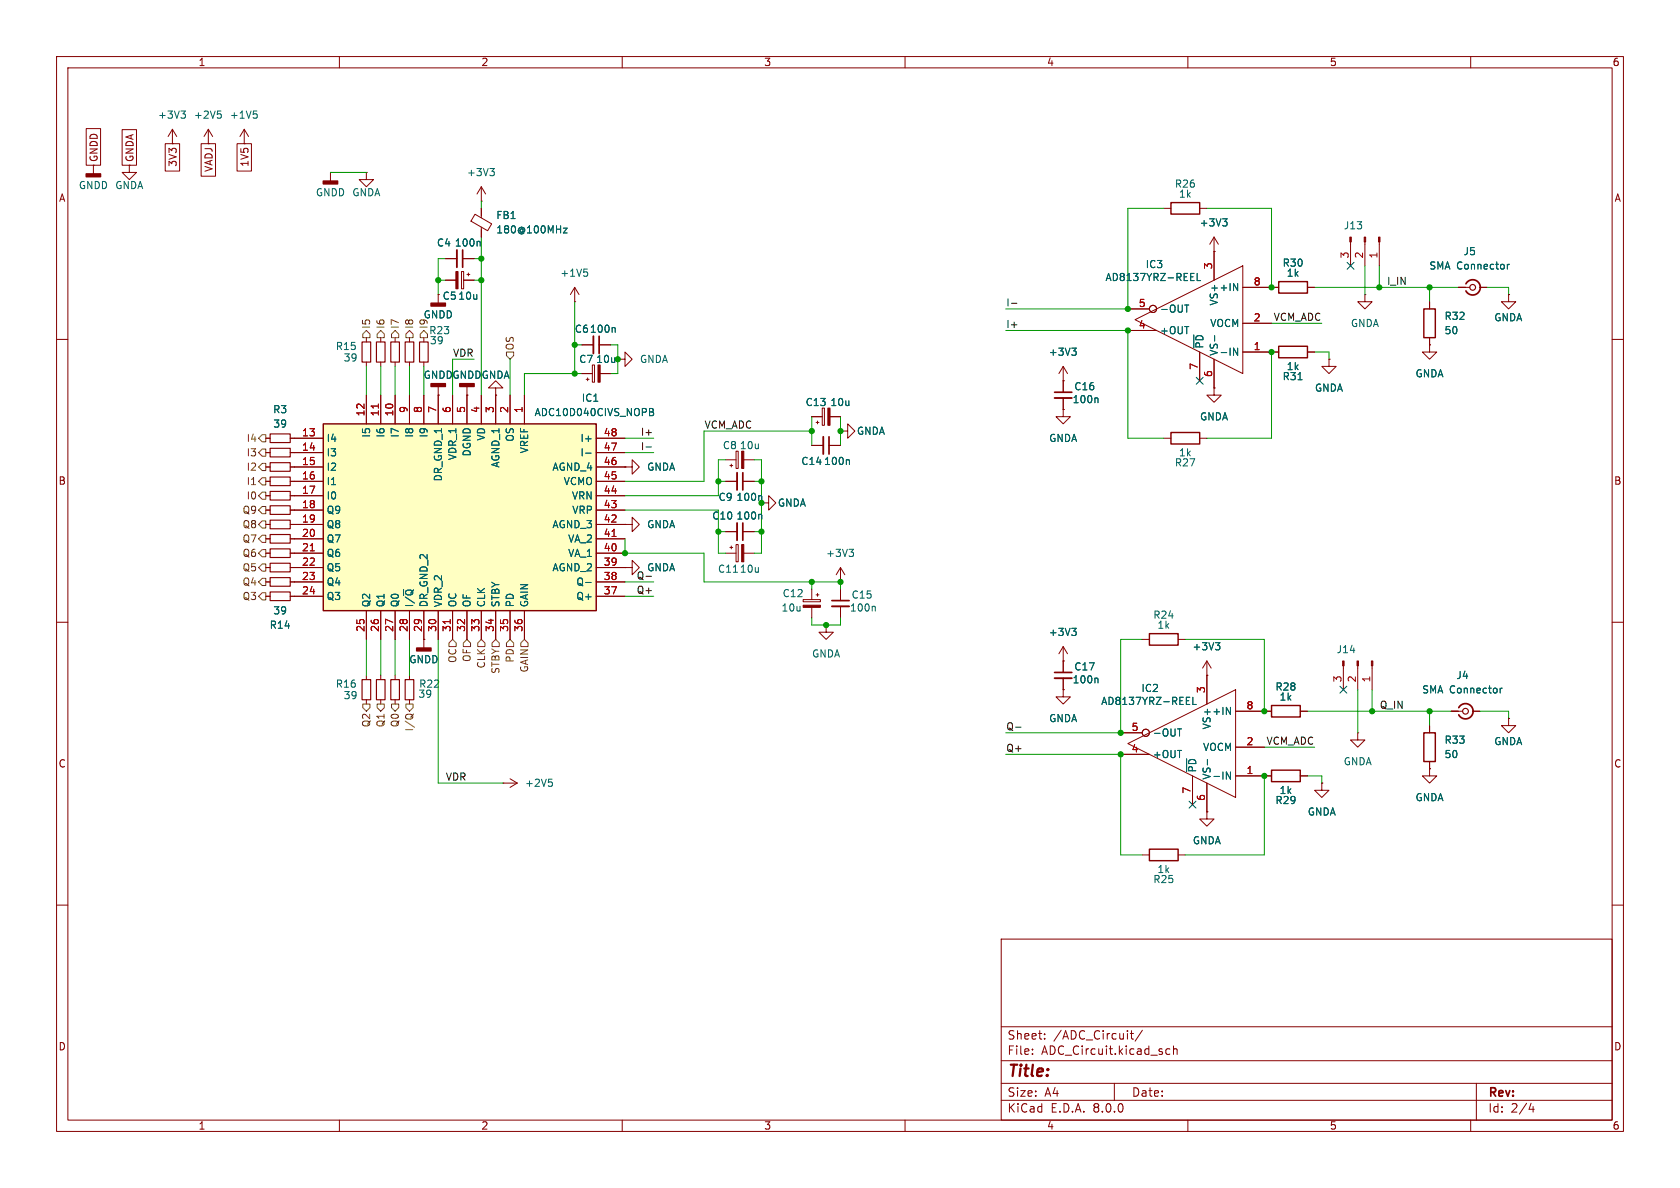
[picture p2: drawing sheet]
<svg xmlns="http://www.w3.org/2000/svg" width="297mm" height="210mm" viewBox="0 0 297 210" stroke-linecap="round" stroke-linejoin="round" font-family="sans-serif">
<g fill="none" stroke="#840000" stroke-width=".18">
<path d="M10 10h277v190h-277zM12 12h273v186h-273zM60 10v2M110 10v2M160 10v2M210 10v2M260 10v2M205.7 36.8h1.3M212.1 36.8h1.3M10 60h2M214.6 44.5h.1M214.6 41.9l-.7 1.3"/>
<path d="M214.6 41.9v2.6M214.6 41.9l.8 1.3M224.8 50.8h1.3M231.1 50.8h1.3M285 60h2M188 72.4v1.3h1.2l-1.2 1.2-1.3-1.2h1.3M188 72.4h.1M188 67.3h.1M188 64.8v4.5M188 70.4v2M188 64.8l-.8 1.2M188 64.8l.7 1.2"/>
<path d="M224.8 62.2h1.3M231.1 62.2h1.3M234.9 63.5v1.3h1.3l-1.3 1.2-1.2-1.2h1.2M234.9 63.5h.1M252.7 61v1.2h1.3l-1.3 1.3-1.2-1.3h1.2M252.7 61h.1M47 85.1h.8M47 87.6h.8M51.3 85.1h.8M51.3 87.6h.8M128.3 97.8h1.8M128.3 94h2"/>
<path d="M129 96.8h.5M129.3 96.5v.5M130.1 96.3h.4v3h-.4zM131.3 94h2M131.5 97.8h1.8M10 110h2M47 105.4h.8M47 102.9h.8M47 100.3h.8M51.3 105.4h.8M51.3 102.9h.8M51.3 100.3h.8"/>
<path d="M110.5 100.3h1.3v-1.2l1.2 1.2-1.2 1.3v-1.3M110.5 100.3h.1M148.6 102.9h.1M148.6 100.3v2.6M148.6 104.1v2.1M148.6 107.2v2M148.6 100.3l-.8 1.3M148.6 100.3l.8 1.3M188 116.8h.1M188 114.3l-.8 1.3M188 114.3v4.6M188 119.9v2"/>
<path d="M188 114.3l.7 1.3M201.9 113h1.3M208.3 113h1.2M213.4 119.4h.1M213.4 116.8l-.8 1.3M213.4 116.8v7.7M213.4 116.8l.7 1.3M285 110h2M188 121.9v1.3h1.2l-1.2 1.3-1.3-1.3h1.3M188 121.9h.1M198.1 133.4h5.1M198.1 129.5h3.8"/>
<path d="M199.4 131.4l19-9.5v19.1zM210.8 137.2v5M213.4 138.4v5.1M218.4 125.7h5.1M218.4 137.2h6.4M218.4 132.1h5.1M229.9 137.2h1.2M233.7 138.4v1.3h1.2l-1.2 1.3-1.3-1.3h1.3M233.7 138.4h.1M240 129.5v1.3h1.3l-1.3 1.3-1.2-1.3h1.2M240 129.5h.1M256.5 125.7h2.1"/>
<path d="M260.3 125.7h1.3M266.7 127v1.3h1.3l-1.3 1.2-1.3-1.2h1.3M266.7 127h.1M10 160h2M201.9 151.1h1.3M208.3 151.1h1.2M213.4 143.5v1.3h1.2l-1.2 1.3-1.3-1.3h1.3M213.4 143.5h.1M285 160h2M177 166h108v32h-108zM60 198v2M110 198v2"/>
<path d="M160 198v2M177 194.5h108M177 191.5h108M177 187.5h108M177 181.5h108M182.5 186.3v.1M182.5 185.5v.1M184.7 183.6v.1M184.7 182.8v.1M197 191.5v3M199.8 182.7h.6M200 182.2v1.3l.4 .2"/>
<path d="M202 182.1l-1.3 2M206.8 185.5l-.4-.1-.3 .3v.4l.1 .2h.6M207.5 185.5l.2-.1 .3 .1 .1 .9M207.5 184.9v1.5M210 198v2M260 198v2M261 191.5v6.5M270.7 195l-.4 1.1h.9M271 195.6v1"/>
<circle cx="202.6" cy="129.5" r=".63"/>
</g>
<path d="M207 35.8h5.1v2h-5.1zM226.1 49.8h5v2h-5zM226.1 61.2h5v2h-5zM203.2 112h5.1v2h-5.1zM224.8 136.1h5.1v2.1h-5.1zM203.2 150.1h5.1v2h-5.1z" fill="none" stroke="#840000" stroke-width=".25"/>
<g fill="none" stroke="#006464" stroke-width=".18">
<path d="M216.1 38.7h.8l-.4 .5M216.7 39.2l.2 .2v.3l-.2 .2M189.5 61.5h.8l-.5 .5M190 62l.3 .3v.3l-.3 .2M193.9 70.3l.2 .2v.7M229.5 67.1h.7M134.5 90.9l.2 .2v.7M150.1 97.1h.8l-.4 .5M150.6 97.6l.3 .2v.3l-.3 .3M129.7 101.2h.7M154.6 107.2l.1 .2v.6M189.5 111.1h.8l-.5 .5"/>
<path d="M190 111.6l.3 .2v.3l-.3 .2M193.9 119.9l.2 .2v.6M214.9 113.6h.8l-.5 .5M215.4 114.1l.3 .2v.3l-.3 .3M208.2 128.8h.7M209.7 124.5h.6M209.7 123.3h.6M209.8 134.1v2.3M210.9 123.3v1.2h.6M213.5 134.3v.9M216.8 136.5l.7 1.2v-1.2M216.8 125l.7 1.3v-1.3"/>
<path d="M265.2 121.7v.8M265.6 121.7l-.4 .2"/>
</g>
<g fill="none" stroke="#840000" stroke-width=".2">
<path d="M47.8 99.6h3.5v1.5h-3.5zM47.8 84.3h3.5v1.6h-3.5zM47.8 86.9h3.5v1.5h-3.5zM47.8 104.6h3.5v1.6h-3.5zM47.8 102.1h3.5v1.5h-3.5z"/>
<circle cx="259.1" cy="125.7" r=".51"/>
</g>
<path d="M131.1 96.3h.4v3h-.4z" fill="#840000" stroke="#840000" stroke-width=".18"/>
<path d="M186.4 69.3h3.1M131.3 92.5v3M147.1 106.2h3M186.4 118.9h3.1M257.9 125.1a1.35 1.35 0 0 1 2-.4 1.35 1.35 0 0 1 0 2.1 1.35 1.35 0 0 1-2-.4" fill="none" stroke="#840000" stroke-width=".3"/>
<path d="M186.4 70.4h3.1M130.3 92.5v3M147.1 107.2h3M186.4 119.9h3.1" fill="none" stroke="#840000" stroke-width=".33"/>
<path d="M57.1 74.9h48.3v33.1h-48.3z" fill="#ffffc2"/>
<path d="M251.7 54.6h2v5.1h-2zM57.1 74.9h48.3v33.1h-48.3zM207 76.5h5.1v2h-5.1zM224.8 124.7h5.1v2h-5.1zM251.7 129.5h2v5.1h-2z" fill="none" stroke="#840000" stroke-width=".25"/>
<g fill="none" stroke="#840000" stroke-width=".18">
<path d="M15.2 22.7h2.6v6.5h-2.6zM16.5 29.2v1.5M21.6 22.9h2.5v6.3h-2.5zM22.9 29.2v1.3h1.2l-1.2 1.3-1.3-1.3h1.3M29.2 25.4h2.6v4.8h-2.6zM30.5 25.4h.1M30.5 22.9l-.8 1.2M30.5 22.9v2.5M30.5 22.9l.7 1.2M35.6 25.4h2.5v5.7h-2.5zM36.8 25.4h.1M36.8 22.9l-.7 1.2"/>
<path d="M36.8 22.9v2.5M36.8 22.9l.8 1.2M41.9 25.4h2.6v4.8h-2.6zM43.2 25.4h.1M43.2 22.9l-.8 1.2M43.2 22.9v2.5M43.2 22.9l.7 1.2M58.4 30.5h.1M58.4 30.5v1.5M64.8 30.5v1.3h1.2l-1.2 1.2-1.3-1.2h1.3M64.8 30.5h.1M84 37.9l2.9 1.7-.7 1.2-2.9-1.7z"/>
<path d="M85.1 35.6h.1M85.1 33v2.6M85.1 36.8v1.7M85.1 33l-.8 1.3M85.1 33l.8 1.3M64.8 59.7v.8M67.3 59.7v.8M69.8 59.7v.8M72.4 59.7v.8M74.9 59.7v.8M77.5 52.1h.1M77.5 52.1v1.5"/>
<path d="M78.7 49.5h1.9M78.7 45.7h2.1M81.6 48h.4v3.1h-.4zM81.8 45.7h2M82 49.5h1.8M82.5 48.5h.6M82.8 48.3v.5M85.1 40.2v1.7M101.6 53.3h.1M101.6 50.8l-.8 1.3M101.6 50.8v2.5M101.6 50.8l.8 1.3"/>
<path d="M199.4 58.4h5.1M199.4 54.6h3.8M200.7 56.5l19-9.5v19zM214.6 44.5h.1M214.6 44.5v5M219.7 57.2h5.1M219.7 50.8h6.4M231.1 50.8h1.3M238.8 42.8v4.2M241.3 52.1v1.2h1.3l-1.3 1.3-1.3-1.3h1.3M241.3 52.1h.1M241.3 42.8v4.2"/>
<path d="M243.8 42.8v4.2M252.7 53.3v1.3M252.7 59.7v1.3M257.8 50.8h2M261.6 50.8h1.3M266.7 52.1v1.2h1.3l-1.3 1.3-1.3-1.3h1.3M266.7 52.1h.1M47 77.5h.8M51.3 77.5h5.8M64.8 64v.8M64.8 69.9v5M67.3 64v.8"/>
<path d="M67.3 69.9v5M69.8 64v.8M69.8 69.9v5M72.4 64v.8M72.4 69.9v5M74.9 64v.8M74.9 69.9v5M77.5 69.9h.1M77.5 68.3v6.6M80 69.9v5M82.5 69.9h.1M82.5 68.3v6.6"/>
<path d="M85.1 69.9v5M87.6 68.6h1.3l-1.3-1.3-1.2 1.3h1.2v1.3M87.6 69.9h.1M87.6 69.9v5M90.2 69.9v5M92.7 69.9v5M102.9 61h2M102.9 66h1.8M103.6 67.1h.5M103.9 66.8v.5M104.7 64.5h.4v3.1h-.4zM105.4 77.5h5.1"/>
<path d="M105.9 61h2M106.1 66h1.8M109.2 63.5h1.3v-1.3l1.3 1.3-1.3 1.3v-1.3M109.2 63.5h.1M130.1 79.8h.4v3h-.4zM143.5 78.7h2M143.5 73.7h1.9M144.3 74.7h.5M144.5 74.4v.5M145.4 72.1h.3v3.1h-.3zM146.6 78.7h2M146.7 73.7h1.9"/>
<path d="M148.6 76.2h1.3v-1.3l1.2 1.3-1.2 1.3v-1.3M148.6 76.2h.1M188 72.4h.1M188 67.3h.1M188 67.3v2M188 70.4v2M205.7 77.5h1.3M212.1 77.5h1.3M212.1 62.2v5.1M214.6 68.6v1.3h1.3l-1.3 1.2-1.2-1.2h1.2M214.6 68.6h.1M214.6 63.5v5.1"/>
<path d="M219.7 62.2h6.4M231.1 62.2h1.3M234.9 63.5h.1M252.7 61h.1M47 80h.8M47 82.6h.8M47 85.1h.8M47 87.6h.8M47 90.2h.8M47 92.7h.8M47 95.3h.8M47 97.8h.8"/>
<path d="M51.3 80h5.8M51.3 82.6h5.8M51.3 85.1h5.8M51.3 87.6h5.8M51.3 90.2h5.8M51.3 92.7h5.8M51.3 95.3h5.8M51.3 97.8h5.8M105.4 80h5.1M105.4 82.6h5.1M105.4 85.1h5.1M105.4 87.6h5.1"/>
<path d="M105.4 90.2h5.1M105.4 92.7h5.1M105.4 95.3h5.1M105.4 97.8h5.1M110.5 82.6h1.3v-1.3l1.2 1.3-1.2 1.2v-1.2M110.5 82.6h.1M110.5 92.7h1.3v-1.3l1.2 1.3-1.2 1.3v-1.3M110.5 92.7h.1M128.3 85.1h2M128.3 81.3h1.8M128.3 94h2M129 82.3h.5"/>
<path d="M129.3 82v.6M131.3 85.1h2M131.3 94h2M131.5 81.3h1.8M134.6 88.9h1.3v-1.3l1.3 1.3-1.3 1.3v-1.3M134.6 88.9h.1M47 100.3h.8M47 102.9h.8M47 105.4h.8M51.3 100.3h5.8M51.3 102.9h5.8M51.3 105.4h5.8"/>
<path d="M64.8 108v5M64.8 119.4v.7M67.3 108v5M67.3 119.4v.7M69.8 108v5M69.8 119.4v.7M72.4 108v5M72.4 119.4v.7M74.9 113h.1M74.9 108v6.6M77.5 108v5M80 108v5"/>
<path d="M82.5 108v5M85.1 108v5M87.6 108v5M90.2 108v5M92.7 108v5M105.4 100.3h5.1M105.4 102.9h5.1M105.4 105.4h5.1M110.5 100.3h.1M142 106h3v.4h-3zM143.5 104.1v1.9M143.5 107.4v1.8"/>
<path d="M144.3 105.2h.5M144.5 104.9v.5M146 110.5v1.3h1.3l-1.3 1.2-1.2-1.2h1.2M146 110.5h.1M188 116.8h.1M188 116.8v2.1M188 119.9v2M213.4 119.4h.1M213.4 119.4v5.1M237.5 117.7v4.2M240 117.7v4.2M242.6 117.7v4.2"/>
<path d="M64.8 123.7v.8M67.3 123.7v.8M69.8 123.7v.8M72.4 123.7v.8M88.9 138.4h.1M88.9 138.4h2.5M90.2 137.7l1.2 .7M91.4 138.4l-1.2 .8M188 121.9h.1M198.1 133.4h5.1M198.1 129.5h3.8M210.8 137.2v5"/>
<path d="M213.4 138.4v5.1M218.4 125.7h6.4M218.4 137.2h6.4M218.4 132.1h5.1M229.9 125.7h1.2M229.9 137.2h1.2M233.7 138.4h.1M252.7 135.9v1.3h1.3l-1.3 1.2-1.2-1.2h1.2M252.7 135.9h.1M252.7 128.3v1.2M252.7 134.6v1.3M256.5 125.7h1.3"/>
<path d="M260.3 125.7h1.3M266.7 127h.1M213.4 143.5h.1"/>
<circle cx="203.8" cy="54.6" r=".63"/>
<circle cx="202.6" cy="129.5" r=".63"/>
</g>
<path d="M66.9 71.4v.7M54.9 97.4h.7M108.2 94.8h.7M79.6 109.5v.7" fill="none" stroke="#a90000" stroke-width=".18"/>
<g fill="none" stroke="#006464" stroke-width=".18">
<path d="M32 19.6h.8l-.4 .5M38.5 19.6h.6M44.8 19.6h.6M32.5 20.1l.3 .3v.3l-.3 .2M38.9 20.1l.2 .3v.3l-.2 .2M45.2 20.1l.3 .3v.3l-.3 .2M86.6 29.8h.8l-.4 .5M87.1 30.3l.3 .2v.3l-.3 .3M216.1 38.7h.8l-.4 .5M216.7 39.2l.2 .2v.3l-.2 .2M84.7 42.7l.2 .1v.7M99.6 40.3h.7l-.7 .9h.7"/>
<path d="M103.2 47.6h.6M103.7 48.1l.2 .2v.3l-.2 .2M108.6 57.9l.2 .2v.6M209.4 53.9h.8M210.5 49.6h.6M210.5 48.3h.6M211 59.2v2.3M211.6 48.3v1.3h.6M214.7 59.3v1M218.1 50.1l.7 1.3v-1.3M266.5 46.7v.9M266.8 46.7l-.3 .3"/>
<path d="M114.8 72.2l.6 .1 .1 .3-.2 .2M114.8 72.8h.5M115.3 72.8l.3 .3-.1 .3-.7 .1M189.5 61.5h.8l-.5 .5M190 62l.3 .3v.3l-.3 .2M193.9 70.3l.2 .2v.7M218.1 61.5l.7 1.3v-1.3M229.5 67.1h.7M103.5 80.1h1M134.5 87.6l.2 .2v.7M134.5 90.9l.2 .2v.7M150 81.3l.2 .1v.7"/>
<path d="M103.5 103h1M189.5 111.1h.8l-.5 .5M190 111.6l.3 .2v.3l-.3 .2M193.9 119.9l.2 .2v.6M214.9 113.6h.8l-.5 .5M215.4 114.1l.3 .2v.3l-.3 .3M97 137.7h.6M97.4 138.2l.3 .3v.3l-.3 .2M208.2 128.8h.7M209.7 124.5h.6M209.7 123.3h.6M209.8 134.1v2.3"/>
<path d="M210.9 123.3v1.2h.6M213.5 134.3v.9M216.8 136.5l.7 1.2v-1.2M216.8 125l.7 1.3v-1.3M265.2 121.7v.8M265.6 121.7l-.4 .2"/>
</g>
<g fill="#840000" stroke="#840000" stroke-width=".18">
<path d="M238.6 41.9h.3v.9h-.3z"/>
<path d="M241.2 41.9h.2v.9h-.2z"/>
<path d="M243.7 41.9h.3v.9h-.3z"/>
<path d="M237.4 116.8h.2v.9h-.2z"/>
<path d="M239.9 116.8h.3v.9h-.3z"/>
<path d="M242.4 116.8h.3v.9h-.3z"/>
<path d="M142 107h3v.4h-3z"/>
<path d="M146.4 72.1h.3v3.1h-.3z"/>
<path d="M131.1 79.8h.4v3h-.4z"/>
<path d="M80.6 48h.4v3.1h-.4z"/>
<path d="M105.7 64.5h.4v3.1h-.4z"/>
</g>
<g fill="none" stroke="#840000" stroke-width=".2">
<path d="M47.8 76.7h3.5v1.5h-3.5zM47.8 79.2h3.5v1.6h-3.5zM64 60.5h1.5v3.5h-1.5zM66.5 60.5h1.6v3.5h-1.6zM69.1 60.5h1.5v3.5h-1.5zM71.6 60.5h1.6v3.5h-1.6zM74.2 60.5h1.5v3.5h-1.5zM47.8 89.4h3.5v1.5h-3.5zM47.8 94.5h3.5v1.5h-3.5zM47.8 97h3.5v1.6h-3.5zM47.8 91.9h3.5v1.6h-3.5zM47.8 81.8h3.5v1.5h-3.5z"/>
<path d="M64 120.1h1.5v3.6h-1.5zM66.5 120.1h1.6v3.6h-1.6zM69.1 120.1h1.5v3.6h-1.5zM71.6 120.1h1.6v3.6h-1.6z"/>
<circle cx="260.3" cy="50.8" r=".51"/>
</g>
<path d="M80.8 44.2v3M104.9 59.4v3.1M145.5 77.2v3.1M130.3 83.6v3" fill="none" stroke="#840000" stroke-width=".33"/>
<path d="M81.8 44.2v3M105.9 59.4v3.1M259.2 50.2a1.35 1.35 0 0 1 2-.4 1.35 1.35 0 0 1 0 2 1.35 1.35 0 0 1-2-.4M146.6 77.2v3.1M131.3 83.6v3" fill="none" stroke="#840000" stroke-width=".3"/>
<g fill="#840000" stroke="#840000" stroke-width=".25">
<path d="M76.2 67.8h2.5v.5h-2.5z"/>
<path d="M81.3 67.8h2.5v.5h-2.5z"/>
<path d="M57.1 32h2.6v.5h-2.6z"/>
<path d="M76.2 53.6h2.5v.5h-2.5z"/>
<path d="M15.2 30.7h2.6v.5h-2.6z"/>
<path d="M73.7 114.6h2.5v.5h-2.5z"/>
</g>
<g fill="none" stroke="#725600" stroke-width=".18">
<path d="M64.1 59.1l.7-.7 .6 .7v.6h-1.3zM67.3 58.4l.6 .7v.6h-1.2v-.6zM69.8 58.4l.7 .7v.6h-1.3v-.6zM72.4 58.4l.6 .7v.6h-1.2v-.6zM74.9 58.4l.7 .7v.6h-1.3v-.6zM46.4 76.8h.6v1.3h-.6l-.7-.6zM46.4 79.4h.6v1.2h-.6l-.7-.6zM89.5 62.2h1.3v.7l-.6 .6-.7-.6zM45.7 92.7l.7-.6h.6v1.2h-.6zM46.4 97.2h.6v1.2h-.6l-.7-.6zM46.4 94.6h.6v1.3h-.6l-.7-.6zM46.4 81.9h.6v1.3h-.6l-.7-.6z"/>
<path d="M46.4 99.7h.6v1.3h-.6l-.7-.7zM46.4 84.5h.6v1.2h-.6l-.7-.6zM46.4 87h.6v1.3h-.6l-.7-.7zM46.4 89.5h.6v1.3h-.6l-.7-.6zM46.4 102.2h.6v1.3h-.6l-.7-.6zM46.4 104.8h.6v1.2h-.6l-.7-.6zM80 113l.6 .7v.6h-1.2v-.6zM82.5 113l.7 .7v.6h-1.3v-.6zM85.1 113l.6 .7v.6h-1.2v-.6zM87.6 113l.7 .7v.6h-1.3v-.6zM90.2 113l.6 .7v.6h-1.3v-.6zM92.7 113l.6 .7v.6h-1.2v-.6z"/>
<path d="M64.1 124.5h1.3v.6l-.6 .6-.7-.6zM66.7 124.5h1.2v.6l-.6 .6-.6-.6zM69.2 124.5h1.3v.6l-.7 .6-.6-.6zM71.7 126.6l.1-.2a.81 .81 0 0 1 1.2 .2M71.8 124.5h1.2v.6l-.6 .6-.6-.6zM73.1 126.2l-.4 .4"/>
</g>
<path d="M178.2 52.8v1.3M178.8 53.6h1M113.6 78.2v1.3M114.2 79h1M114.2 101.9h1M179.5 128.5h1" fill="none" stroke="#0f0f0f" stroke-width=".18"/>
<g fill="none" stroke="#009600" stroke-width=".18">
<path d="M58.4 30.5h6.4M85.1 35.6v1.2M205.7 36.8h-6.3v17.8h-21.6M213.4 36.8h11.4v14M77.5 49.5h1.2M78.7 45.7h-1.2v6.4M83.8 49.5h1.3M83.8 45.7h1.3M85.1 41.9v28M101.6 53.3v12.7M177.8 58.4h21.6v19.1h6.3M224.8 57.2h8.9"/>
<path d="M232.4 50.8h25.4M241.3 47v5.1M243.8 47v3.8M252.7 50.8v2.5M262.9 50.8h3.8v1.3M64.8 64.8v5.1M67.3 64.8v5.1M69.8 64.8v5.1M72.4 64.8v5.1M74.9 64.8v5.1M83.8 63.5h-3.8v6.4M90.2 63.5v6.4"/>
<path d="M101.6 61h1.3M102.9 66h-10.2v3.9M107.9 61h1.3v5h-1.3M110.5 77.5h5.1M143.5 73.7v5M143.5 76.2h-19v8.9h-14M148.6 73.7v5M224.8 62.2v15.3h-11.4M232.4 62.2h2.5v1.3M110.5 95.3v2.5h14v5.1h24.1v1.2M110.5 90.2h16.5v7.6h1.3M110.5 80h5.1"/>
<path d="M127 85.1h1.3M127 94h1.3M128.3 81.3h-1.3v6.3h-16.5M133.3 81.3h1.3v16.5h-1.3M133.3 85.1h1.3M133.3 94h1.3M64.8 113v6.4M67.3 113v6.4M69.8 113v6.4M72.4 113v6.4M77.5 113v25.4h11.4M110.5 102.9h5.1"/>
<path d="M110.5 105.4h5.1M143.5 102.9v1.2M143.5 109.2v1.3h5.1v-1.3M201.9 113h-3.8v16.5h-20.3M209.5 113h14v12.7M177.8 133.4h20.3v17.7h3.8M223.5 137.2v13.9h-14M223.5 132.1h8.9M231.1 125.7h25.4M231.1 137.2h2.6v1.2M240 121.9v7.6M242.6 121.9v3.8"/>
<path d="M252.7 125.7v2.6M261.6 125.7h5.1v1.3"/>
</g>
<path d="M238.2 46.4l1.2 1.2M239.4 46.4l-1.2 1.2M211.5 66.7l1.2 1.2M212.7 66.7l-1.2 1.2M236.9 121.3l1.2 1.2M238.1 121.3l-1.2 1.2M210.2 141.6l1.2 1.2M211.4 141.6l-1.2 1.2" fill="none" stroke="#000084" stroke-width=".18"/>
<g fill="#009600" stroke="#009600" stroke-width=".18">
<circle cx="198.1" cy="129.5" r=".46"/>
<circle cx="223.5" cy="137.2" r=".46"/>
<circle cx="223.5" cy="125.7" r=".46"/>
<circle cx="242.6" cy="125.7" r=".46"/>
<circle cx="252.7" cy="125.7" r=".46"/>
<circle cx="198.1" cy="133.4" r=".46"/>
<circle cx="143.5" cy="76.2" r=".46"/>
<circle cx="134.6" cy="88.9" r=".46"/>
<circle cx="127" cy="85.1" r=".46"/>
<circle cx="134.6" cy="85.1" r=".46"/>
<circle cx="199.4" cy="54.6" r=".46"/>
<circle cx="199.4" cy="58.4" r=".46"/>
<circle cx="224.8" cy="62.2" r=".46"/>
<circle cx="243.8" cy="50.8" r=".46"/>
<circle cx="224.8" cy="50.8" r=".46"/>
<circle cx="252.7" cy="50.8" r=".46"/>
<circle cx="143.5" cy="102.9" r=".46"/>
<circle cx="148.6" cy="102.9" r=".46"/>
<circle cx="127" cy="94" r=".46"/>
<circle cx="134.6" cy="94" r=".46"/>
<circle cx="146" cy="110.5" r=".46"/>
<circle cx="148.6" cy="76.2" r=".46"/>
<circle cx="85.1" cy="49.5" r=".46"/>
<circle cx="109.2" cy="63.5" r=".46"/>
<circle cx="85.1" cy="45.7" r=".46"/>
<circle cx="101.6" cy="66" r=".46"/>
<circle cx="101.6" cy="61" r=".46"/>
<circle cx="77.5" cy="49.5" r=".46"/>
<circle cx="110.5" cy="97.8" r=".46"/>
</g>
<text font-size="2.8" fill="#840000" x="178" y="190.9">Title:</text>
<g font-size="2.1" fill="#840000">
<text x="178" y="184">Sheet:</text>
<text x="186.2" y="184">/ADC_Circuit/</text>
<text x="178" y="186.7">File:</text>
<text x="184.1" y="186.7">ADC_Circuit.kicad_sch</text>
<text x="178" y="196.9">KiCad</text>
<text x="178" y="194.1">Size:</text>
<text x="184.7" y="194.1">A4</text>
<text x="185.7" y="196.9">E.D.A.</text>
<text x="193.3" y="196.9">8.0.0</text>
<text x="200" y="194.1">Date:</text>
<text x="263" y="194.3">Rev:</text>
<text x="263" y="196.9">Id:</text>
<text x="267.1" y="196.9">2/4</text>
</g>
<g font-size="1.8" fill="#840000">
<text x="35" y="11.9">1</text>
<text x="85" y="11.9">2</text>
<text x="135" y="11.9">3</text>
<text x="185" y="11.9">4</text>
<text x="235" y="11.9">5</text>
<text x="285" y="11.9">6</text>
<text x="17.5" y="28.7" transform="rotate(-90 17.5 28.7)">GNDD</text>
<text x="23.8" y="28.7" transform="rotate(-90 23.8 28.7)">GNDA</text>
<text x="31.4" y="29.6" transform="rotate(-90 31.4 29.6)">3V3</text>
<text x="44.1" y="29.6" transform="rotate(-90 44.1 29.6)">1V5</text>
<text x="10.3" y="35.9">A</text>
<text x="37.8" y="30.5" transform="rotate(-90 37.8 30.5)">VADJ</text>
<text x="285.3" y="35.9">A</text>
<text x="10.3" y="85.9">B</text>
<text x="285.3" y="85.9">B</text>
<text x="10.3" y="135.9">C</text>
<text x="285.3" y="135.9">C</text>
<text x="10.3" y="185.9">D</text>
<text x="285.3" y="185.9">D</text>
<text x="35" y="199.9">1</text>
<text x="85" y="199.9">2</text>
<text x="135" y="199.9">3</text>
<text x="185" y="199.9">4</text>
<text x="235" y="199.9">5</text>
<text x="285" y="199.9">6</text>
</g>
<g font-size="1.8" fill="#006464">
<text x="27.8" y="21.2">+3V3</text>
<text x="34.2" y="21.2">+2V5</text>
<text x="40.5" y="21.2">+1V5</text>
<text x="13.8" y="33.6">GNDD GNDA</text>
<text x="55.7" y="34.9">GNDD GNDA</text>
<text x="82.4" y="31.3">+3V3</text>
<text x="207.6" y="33.4">R26</text>
<text x="208.3" y="35.2">1k</text>
<text x="87.6" y="38.9">FB1</text>
<text x="87.6" y="41.5">180@100MHz</text>
<text x="212" y="40.2">+3V3</text>
<text x="237.5" y="40.7">J13</text>
<text x="77.1" y="43.8">C4</text>
<text x="80.3" y="43.8">100n</text>
<text x="202.4" y="47.6">IC3</text>
<text x="226.7" y="47.3">R30</text>
<text x="252.6" y="47.9">SMA Connector</text>
<text x="258.6" y="45.3">J5</text>
<text x="78.2" y="53.2">C5</text>
<text x="80.9" y="53.2">10u</text>
<text x="99" y="49.1">+1V5</text>
<text x="195.3" y="49.9">AD8137YRZ-REEL</text>
<text x="215.5" y="51.7">+IN</text>
<text x="227.4" y="49.1">1k</text>
<text x="74.8" y="56.5">GNDD</text>
<text x="75.8" y="59.3">R23</text>
<text x="101.5" y="59">C6</text>
<text x="104.2" y="59">100n</text>
<text x="205" y="59.3">+OUT</text>
<text x="205" y="55.5">-OUT</text>
<text x="213.9" y="58">VOCM</text>
<text x="215.5" y="54.1" transform="rotate(-90 215.5 54.1)">VS+</text>
<text x="238.7" y="58">GNDA</text>
<text x="255.3" y="56.7">R32</text>
<text x="255.3" y="59.3">50</text>
<text x="264.1" y="57">GNDA</text>
<text x="59.3" y="62.1">R15</text>
<text x="60.7" y="64.1">39</text>
<text x="75.9" y="61.1">39</text>
<text x="102.3" y="64.4">C7</text>
<text x="105.3" y="64.4">10u</text>
<text x="113" y="64.4">GNDA</text>
<text x="185.3" y="63.1">+3V3</text>
<text x="213" y="61.7" transform="rotate(-90 213 61.7)">~{PD}</text>
<text x="215.5" y="63.1">-IN</text>
<text x="215.5" y="63" transform="rotate(-90 215.5 63)">VS-</text>
<text x="227.4" y="65.6">1k</text>
<text x="74.8" y="67.2">GNDDGNDDGNDA</text>
<text x="102.8" y="71.2">IC1</text>
<text x="142.3" y="72">C13</text>
<text x="146.7" y="72">10u</text>
<text x="189.5" y="71.5">100n</text>
<text x="189.8" y="69.2">C16</text>
<text x="226.7" y="67.4">R31</text>
<text x="232.4" y="69.4">GNDA</text>
<text x="250.1" y="66.9">GNDA</text>
<text x="48.2" y="73.3">R3</text>
<text x="48.2" y="75.8">39</text>
<text x="65.6" y="77.5" transform="rotate(-90 65.6 77.5)">I5</text>
<text x="68.2" y="77.5" transform="rotate(-90 68.2 77.5)">I6</text>
<text x="70.7" y="77.5" transform="rotate(-90 70.7 77.5)">I7</text>
<text x="73.3" y="77.5" transform="rotate(-90 73.3 77.5)">I8</text>
<text x="75.8" y="77.5" transform="rotate(-90 75.8 77.5)">I9</text>
<text x="86" y="78" transform="rotate(-90 86 78)">VD</text>
<text x="94.4" y="73.8">ADC10D040CIVS_NOPB</text>
<text x="151.4" y="77.1">GNDA</text>
<text x="212" y="74.5">GNDA</text>
<text x="57.7" y="78.3">I4</text>
<text x="57.7" y="80.9">I3</text>
<text x="57.7" y="83.4">I2</text>
<text x="80.9" y="81.4" transform="rotate(-90 80.9 81.4)">VDR_1</text>
<text x="83.4" y="80.8" transform="rotate(-90 83.4 80.8)">DGND</text>
<text x="88.5" y="82.8" transform="rotate(-90 88.5 82.8)">AGND_1</text>
<text x="91" y="78.2" transform="rotate(-90 91 78.2)">OS</text>
<text x="93.6" y="80.2" transform="rotate(-90 93.6 80.2)">VREF</text>
<text x="97.6" y="83.4">AGND_4</text>
<text x="102.5" y="80.9">I-</text>
<text x="102.5" y="78.3">I+</text>
<text x="114.3" y="83.4">GNDA</text>
<text x="127.7" y="79.6">C8</text>
<text x="130.7" y="79.6">10u</text>
<text x="141.6" y="82.4">C14</text>
<text x="145.6" y="82.4">100n</text>
<text x="185.4" y="78.3">GNDA</text>
<text x="207.6" y="82.7">R27</text>
<text x="208.3" y="80.9">1k</text>
<text x="57.7" y="86">I1</text>
<text x="57.7" y="88.5">I0</text>
<text x="78.3" y="85.2" transform="rotate(-90 78.3 85.2)">DR_GND_1</text>
<text x="99.6" y="86">VCMO</text>
<text x="101" y="88.5">VRN</text>
<text x="126.9" y="88.7">C9</text>
<text x="130.1" y="88.7">100n</text>
<text x="137.4" y="89.8">GNDA</text>
<text x="57.7" y="91">Q9</text>
<text x="57.7" y="93.6">Q8</text>
<text x="97.6" y="93.6">AGND_3</text>
<text x="101.1" y="91">VRP</text>
<text x="114.3" y="93.6">GNDA</text>
<text x="125.8" y="92">C10</text>
<text x="130.1" y="92">100n</text>
<text x="57.7" y="96.1">Q7</text>
<text x="57.7" y="98.7">Q6</text>
<text x="57.7" y="101.2">Q5</text>
<text x="97.6" y="101.2">AGND_2</text>
<text x="100.3" y="98.7">VA_1</text>
<text x="100.3" y="96.1">VA_2</text>
<text x="114.3" y="101.2">GNDA</text>
<text x="126.8" y="101.4">C11</text>
<text x="130.7" y="101.4">10u</text>
<text x="145.9" y="98.7">+3V3</text>
<text x="57.7" y="103.7">Q4</text>
<text x="57.7" y="106.3">Q3</text>
<text x="65.6" y="107.4" transform="rotate(-90 65.6 107.4)">Q2</text>
<text x="68.2" y="107.4" transform="rotate(-90 68.2 107.4)">Q1</text>
<text x="70.7" y="107.4" transform="rotate(-90 70.7 107.4)">Q0</text>
<text x="73.3" y="107.4" transform="rotate(-90 73.3 107.4)">I/~{Q}</text>
<text x="75.8" y="107.4" transform="rotate(-90 75.8 107.4)">DR_GND_2</text>
<text x="78.3" y="107.4" transform="rotate(-90 78.3 107.4)">VDR_2</text>
<text x="80.9" y="107.4" transform="rotate(-90 80.9 107.4)">OC</text>
<text x="83.4" y="107.4" transform="rotate(-90 83.4 107.4)">OF</text>
<text x="86" y="107.4" transform="rotate(-90 86 107.4)">CLK</text>
<text x="88.5" y="107.4" transform="rotate(-90 88.5 107.4)">STBY</text>
<text x="91" y="107.4" transform="rotate(-90 91 107.4)">PD</text>
<text x="93.6" y="107.4" transform="rotate(-90 93.6 107.4)">GAIN</text>
<text x="101.8" y="106.3">Q+</text>
<text x="101.8" y="103.7">Q-</text>
<text x="112.5" y="102.5">Q-</text>
<text x="138.3" y="105.8">C12</text>
<text x="150.5" y="106">C15</text>
<text x="47.6" y="111.4">R14</text>
<text x="48.2" y="108.8">39</text>
<text x="138.1" y="108.3">10u</text>
<text x="150.2" y="108.3">100n</text>
<text x="185.3" y="112.6">+3V3</text>
<text x="203.8" y="109.6">R24</text>
<text x="204.5" y="111.4">1k</text>
<text x="72.3" y="117.4">GNDD</text>
<text x="143.5" y="116.4">GNDA</text>
<text x="189.8" y="118.7">C17</text>
<text x="210.7" y="115.2">+3V3</text>
<text x="236.2" y="115.7">J14</text>
<text x="59.3" y="121.8">R16</text>
<text x="60.7" y="123.8">39</text>
<text x="73.9" y="123.5">39</text>
<text x="74" y="121.8">R22</text>
<text x="189.5" y="121">100n</text>
<text x="194.6" y="124.8">AD8137YRZ-REEL</text>
<text x="201.7" y="122.5">IC2</text>
<text x="225.4" y="122.3">R28</text>
<text x="226.1" y="124.1">1k</text>
<text x="251.3" y="122.8">SMA Connector</text>
<text x="257.4" y="120.2">J4</text>
<text x="185.4" y="127.9">GNDA</text>
<text x="203.7" y="130.4">-OUT</text>
<text x="214.2" y="126.6">+IN</text>
<text x="214.2" y="129" transform="rotate(-90 214.2 129)">VS+</text>
<text x="255.3" y="131.7">R33</text>
<text x="264.1" y="131.9">GNDA</text>
<text x="203.7" y="134.2">+OUT</text>
<text x="211.7" y="136.7" transform="rotate(-90 211.7 136.7)">~{PD}</text>
<text x="212.6" y="132.9">VOCM</text>
<text x="214.2" y="137.9" transform="rotate(-90 214.2 137.9)">VS-</text>
<text x="237.4" y="135.5">GNDA</text>
<text x="255.3" y="134.2">50</text>
<text x="92.7" y="139.3">+2V5</text>
<text x="214.2" y="138">-IN</text>
<text x="225.4" y="142.3">R29</text>
<text x="226.1" y="140.6">1k</text>
<text x="250.1" y="141.8">GNDA</text>
<text x="210.8" y="149.5">GNDA</text>
<text x="231.1" y="144.4">GNDA</text>
<text x="204.5" y="154.5">1k</text>
<text x="203.8" y="156.3">R25</text>
</g>
<g font-size="1.8" fill="#a90000">
<text x="214.4" y="47.7" transform="rotate(-90 214.4 47.7)">3</text>
<text x="238.5" y="45.8" transform="rotate(-90 238.5 45.8)">3</text>
<text x="241" y="45.8" transform="rotate(-90 241 45.8)">2</text>
<text x="243.6" y="45.8" transform="rotate(-90 243.6 45.8)">1</text>
<text x="221.5" y="50.5">8</text>
<text x="201.2" y="58.2">4</text>
<text x="201.2" y="54.4">5</text>
<text x="221.5" y="56.9">2</text>
<text x="211.8" y="65.5" transform="rotate(-90 211.8 65.5)">7</text>
<text x="221.5" y="62">1</text>
<text x="214.4" y="66.7" transform="rotate(-90 214.4 66.7)">6</text>
<text x="53.3" y="77.2">13</text>
<text x="64.5" y="73.7" transform="rotate(-90 64.5 73.7)">12</text>
<text x="67.1" y="73.7" transform="rotate(-90 67.1 73.7)">11</text>
<text x="69.6" y="73.7" transform="rotate(-90 69.6 73.7)">10</text>
<text x="72.1" y="73.1" transform="rotate(-90 72.1 73.1)">9</text>
<text x="74.7" y="73.1" transform="rotate(-90 74.7 73.1)">8</text>
<text x="77.2" y="73.1" transform="rotate(-90 77.2 73.1)">7</text>
<text x="79.8" y="73.1" transform="rotate(-90 79.8 73.1)">6</text>
<text x="82.3" y="73.1" transform="rotate(-90 82.3 73.1)">5</text>
<text x="84.8" y="73.1" transform="rotate(-90 84.8 73.1)">4</text>
<text x="87.4" y="73.1" transform="rotate(-90 87.4 73.1)">3</text>
<text x="89.9" y="73.1" transform="rotate(-90 89.9 73.1)">2</text>
<text x="92.5" y="73.1" transform="rotate(-90 92.5 73.1)">1</text>
<text x="106.6" y="77.2">48</text>
<text x="53.3" y="79.8">14</text>
<text x="53.3" y="82.3">15</text>
<text x="106.6" y="82.3">46</text>
<text x="106.6" y="79.8">47</text>
<text x="53.3" y="84.8">16</text>
<text x="53.3" y="87.4">17</text>
<text x="53.3" y="89.9">18</text>
<text x="106.6" y="89.9">43</text>
<text x="106.6" y="87.4">44</text>
<text x="106.6" y="84.8">45</text>
<text x="53.3" y="92.5">19</text>
<text x="53.3" y="95">20</text>
<text x="106.6" y="95">41</text>
<text x="106.6" y="92.5">42</text>
<text x="53.3" y="97.5">21</text>
<text x="53.3" y="100.1">22</text>
<text x="106.6" y="100.1">39</text>
<text x="106.6" y="97.5">40</text>
<text x="53.3" y="102.6">23</text>
<text x="53.3" y="105.2">24</text>
<text x="106.6" y="105.2">37</text>
<text x="106.6" y="102.6">38</text>
<text x="64.5" y="111.8" transform="rotate(-90 64.5 111.8)">25</text>
<text x="67.1" y="111.8" transform="rotate(-90 67.1 111.8)">26</text>
<text x="69.6" y="111.8" transform="rotate(-90 69.6 111.8)">27</text>
<text x="72.1" y="111.8" transform="rotate(-90 72.1 111.8)">28</text>
<text x="74.7" y="111.8" transform="rotate(-90 74.7 111.8)">29</text>
<text x="77.2" y="111.8" transform="rotate(-90 77.2 111.8)">30</text>
<text x="79.8" y="111.8" transform="rotate(-90 79.8 111.8)">31</text>
<text x="82.3" y="111.8" transform="rotate(-90 82.3 111.8)">32</text>
<text x="84.8" y="111.8" transform="rotate(-90 84.8 111.8)">33</text>
<text x="87.4" y="111.8" transform="rotate(-90 87.4 111.8)">34</text>
<text x="89.9" y="111.8" transform="rotate(-90 89.9 111.8)">35</text>
<text x="92.5" y="111.8" transform="rotate(-90 92.5 111.8)">36</text>
<text x="213.1" y="122.6" transform="rotate(-90 213.1 122.6)">3</text>
<text x="220.3" y="125.5">8</text>
<text x="237.2" y="120.7" transform="rotate(-90 237.2 120.7)">3</text>
<text x="239.8" y="120.7" transform="rotate(-90 239.8 120.7)">2</text>
<text x="242.3" y="120.7" transform="rotate(-90 242.3 120.7)">1</text>
<text x="200" y="129.3">5</text>
<text x="220.3" y="131.8">2</text>
<text x="200" y="133.1">4</text>
<text x="220.3" y="136.9">1</text>
<text x="210.6" y="140.4" transform="rotate(-90 210.6 140.4)">7</text>
<text x="213.1" y="141.7" transform="rotate(-90 213.1 141.7)">6</text>
</g>
<g font-size="1.8" fill="#0f0f0f">
<text x="245.1" y="50.5">I_IN</text>
<text x="177.8" y="58.1">I+</text>
<text x="225.1" y="56.8">VCM_ADC</text>
<text x="80" y="63.2">VDR</text>
<text x="113.2" y="77.1">I+</text>
<text x="124.5" y="75.9">VCM_ADC</text>
<text x="112.5" y="105.1">Q+</text>
<text x="243.8" y="125.4">Q_IN</text>
<text x="177.8" y="129.2">Q-</text>
<text x="223.8" y="131.7">VCM_ADC</text>
<text x="177.8" y="133">Q+</text>
<text x="78.7" y="138.1">VDR</text>
</g>
<g font-size="1.8" fill="#725600">
<text x="65.6" y="58.2" transform="rotate(-90 65.6 58.2)">I5</text>
<text x="68.2" y="58.2" transform="rotate(-90 68.2 58.2)">I6</text>
<text x="70.7" y="58.2" transform="rotate(-90 70.7 58.2)">I7</text>
<text x="73.3" y="58.2" transform="rotate(-90 73.3 58.2)">I8</text>
<text x="75.8" y="58.2" transform="rotate(-90 75.8 58.2)">I9</text>
<text x="91" y="62" transform="rotate(-90 91 62)">OS</text>
<text x="43.5" y="78.3">I4</text>
<text x="43.5" y="83.4">I2</text>
<text x="43.5" y="80.9">I3</text>
<text x="43.5" y="86">I1</text>
<text x="43.5" y="88.5">I0</text>
<text x="42.8" y="93.6">Q8</text>
<text x="42.8" y="91">Q9</text>
<text x="42.8" y="98.7">Q6</text>
<text x="42.8" y="96.1">Q7</text>
<text x="42.8" y="101.2">Q5</text>
<text x="42.8" y="103.7">Q4</text>
<text x="42.8" y="106.3">Q3</text>
<text x="80.9" y="117.3" transform="rotate(-90 80.9 117.3)">OC</text>
<text x="83.4" y="117.1" transform="rotate(-90 83.4 117.1)">OF</text>
<text x="86" y="118.3" transform="rotate(-90 86 118.3)">CLK</text>
<text x="88.5" y="119.2" transform="rotate(-90 88.5 119.2)">STBY</text>
<text x="91" y="117.2" transform="rotate(-90 91 117.2)">PD</text>
<text x="93.6" y="119" transform="rotate(-90 93.6 119)">GAIN</text>
<text x="65.6" y="128.7" transform="rotate(-90 65.6 128.7)">Q2</text>
<text x="68.2" y="128.7" transform="rotate(-90 68.2 128.7)">Q1</text>
<text x="70.7" y="128.7" transform="rotate(-90 70.7 128.7)">Q0</text>
<text x="73.3" y="129.4" transform="rotate(-90 73.3 129.4)">I/Q</text>
</g>
</svg>
